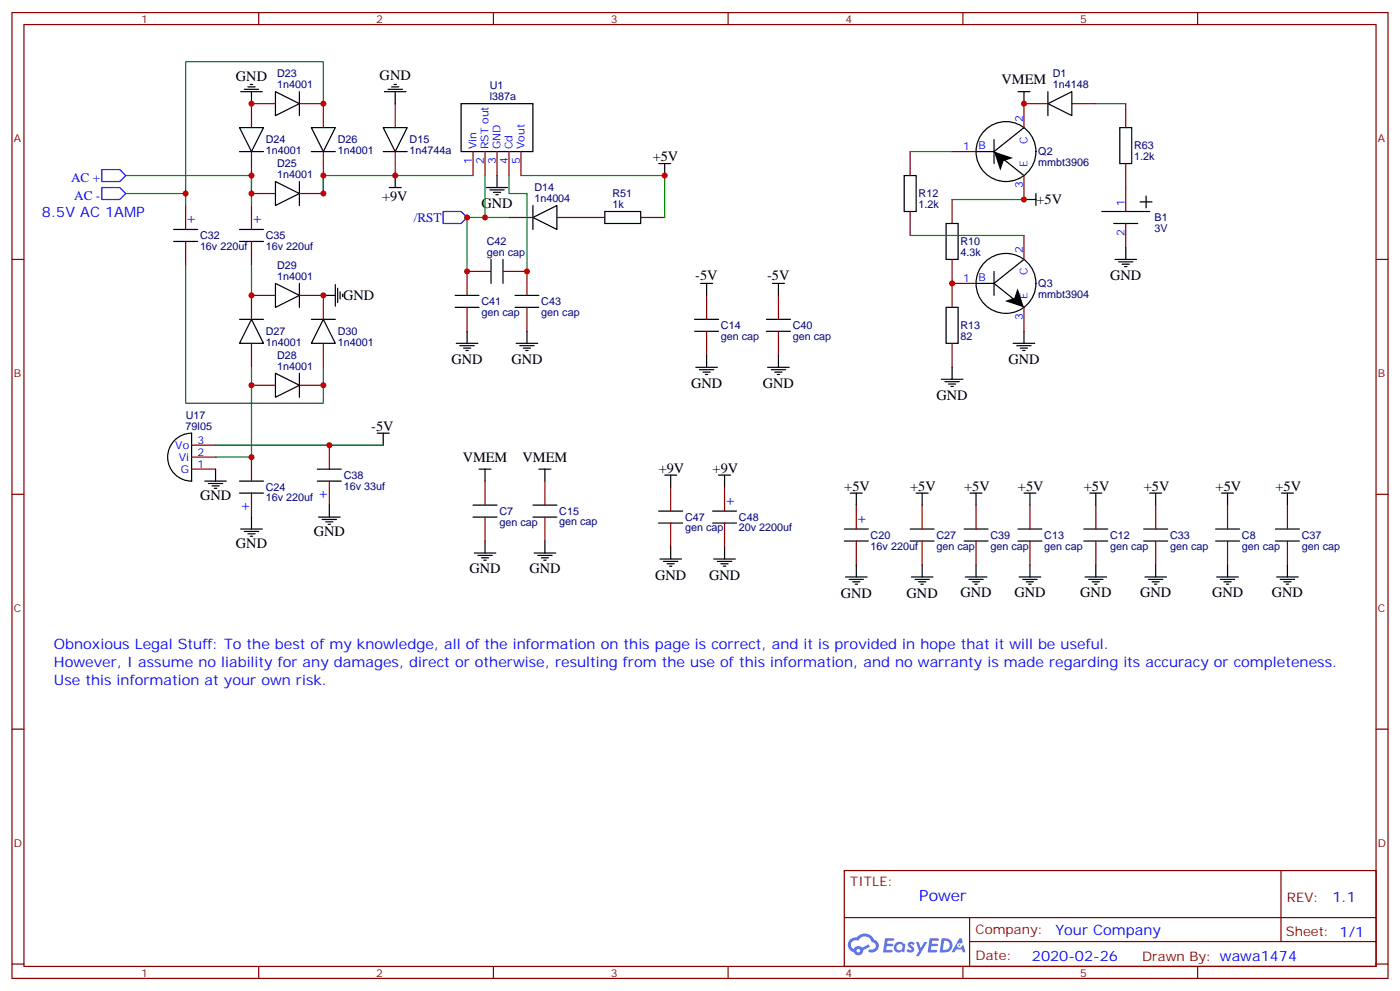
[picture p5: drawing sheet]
<svg xmlns="http://www.w3.org/2000/svg" width="412mm" height="292mm" viewBox="0 0 412 292" stroke-linecap="round" stroke-linejoin="round" font-family="sans-serif">
<g fill="none" stroke="#870000" stroke-width=".35">
<path d="M3.5 3.7h405.4v284.3h-405.4zM7.1 7.2h398.2v277.3h-398.2zM76.2 3.7v3.5M145.3 3.7v3.5M214.5 3.7v3.5M283.6 3.7v3.5M352.8 3.7v3.5M3.5 76.4h3.6M405.3 76.4h3.6M3.5 145.5h3.6M405.3 145.5h3.6M3.5 214.7h3.6"/>
<path d="M405.3 214.7h3.6M248.7 256.3h156.6v28.2h-156.6zM377.3 256.3v20.9M248.7 270.1h156.5M285.6 277.2h119.6M285.6 270.1v14.2M3.5 283.8h3.6M76.2 284.5v3.5M145.3 284.5v3.5M214.5 284.5v3.5M283.6 284.5v3.5M352.8 284.5v3.5"/>
<path d="M405.3 283.8h3.6"/>
</g>
<g fill="#5487ff">
<path d="M267.7 277.5a1.22 1.22 0 0 1 1.7 .2l-.4 .6a.47 .47 0 0 0-.3-.4 .47 .47 0 0 0-.5 .2l.1 .2a1.14 1.14 0 0 1 .8 1.8 1.14 1.14 0 0 1-1.9 0l-.2-.2 .5-.6 .7 .5a.29 .29 0 0 0 .3-.3 .29 .29 0 0 0-.2-.3 1.04 1.04 0 0 1-.6-1.7z"/>
<path d="M260.7 276.2h2.4l.3 .2-.2 .5-1.8 .1-.1 .8h1.5l.3 .4-.3 .4h-1.6l-.2 1.1h1.7l.2 .3-.2 .3-2.6 .1z"/>
<path d="M273.8 276.2h2.4l.3 .2-.1 .5-1.8 .1-.2 .8h1.6l.3 .4-.4 .4-1.6-.1-.1 1.1 1.7 .1 .2 .3-.2 .3-2.6 .1z"/>
<path d="M282.6 276.2h.7l.3 1.3-.6 .3a.69 .69 0 0 0-1 .3 .69 .69 0 0 0 .4 .9 .69 .69 0 0 0 .9-.6l.5-.2 .6 2.2h-.8l-.2-.9h-1.8l-.5 .9h-.8z"/>
<path d="M269.8 277.3h.8l.6 1.8 1.1-1.8h.9l-2.6 4.2h-.8l.9-1.5z"/>
<path d="M277.4 276.2l-.6 4.2h1.3a2.11 2.11 0 0 0 2.5-2.1 2.11 2.11 0 0 0-2.5-2.1zM278.1 277a1.39 1.39 0 0 1 1.7 1.4 1.39 1.39 0 0 1-1.8 1.2h-.3z"/>
<path d="M263.7 277.8a1.54 1.54 0 0 0-.1 2.2 1.54 1.54 0 0 0 2.2 .1l.6 .3 .3-2.3-.2-.3h-.4a1.49 1.49 0 0 0-2.4 0zM264 278.8a.94 .94 0 0 1 1.8 0 .94 .94 0 0 1-1.8 0z"/>
<path d="M250.4 276.6a2.18 2.18 0 0 0 1.1 3.7 1.44 1.44 0 0 0 1.6 .9 1.44 1.44 0 0 0 1.2-1.4l2-1.1-.5-.7-1.9 1a1.47 1.47 0 0 0-2.4 .4 1.39 1.39 0 0 1-.7-1.9 1.39 1.39 0 0 1 2-.5 2.12 2.12 0 0 1 2.2-1.3 2.12 2.12 0 0 1 1.9 1.7 1.14 1.14 0 0 1 1.1 1.4 1.14 1.14 0 0 1-1.7 .7 .43 .43 0 0 0-.5 .4 .43 .43 0 0 0 .4 .5 1.98 1.98 0 0 0 2.5-1.2 1.98 1.98 0 0 0-1.2-2.6 3.1 3.1 0 0 0-5.3-.6l-.9 .1zM252.3 279.9a.55 .55 0 0 1 1.1 0 .55 .55 0 0 1-1.1 0z"/>
<circle cx="282.6" cy="278.3" r=".26"/>
</g>
<g fill="none" stroke="#000" stroke-width=".35">
<path d="M70.6 37.6h7l-3.5 7zM70.9 27h6.4M72 26.3h4.2M73 25.6h2.1M73.7 24.9h.7M74.1 27v3.5M81.1 27l7.1 3.5-7.1 3.5zM88.2 27v7M91.7 37.6h7.1l-3.6 7zM112.9 37.6h7l-3.5 7zM113.2 27h6.4M114.3 26.3h4.2"/>
<path d="M115.4 25.6h2.1M116.1 24.9h.7M116.4 27v3.5M135.8 30.5h21.2v14.1h-21.2zM299.9 27h3.5M301.6 37.6l-8.8 7M301.6 27v3.5M308.7 30.5l7-3.5v7zM308.7 27v7M329.8 37.6h3.6v10.6h-3.6zM70.6 44.6h7M81.1 53.4l7.1 3.6-7.1 3.5z"/>
<path d="M88.2 53.4v7.1M91.7 44.6h7.1M112.9 44.6h7M114.7 55.2h3.5M116.4 51.7v3.5M143.2 55.2h6.4M144.3 55.9h4.2M145.3 56.6h2.2M146 57.3h.8M146.4 51.7v3.5M194 48.2h3.6M195.8 48.2v3.5"/>
<path d="M266.3 51.7h3.6v10.6h-3.6zM287.5 44.6h5.3M292.8 41.1v7.1M292.8 44.6l8.8 7.1M301.6 58.7h3.6M305.2 57v3.5M335.8 59.4h3.6M337.6 57.7v3.5M51.2 67.6h7M51.2 71.1h7M70.6 67.6h7M70.6 71.1h7"/>
<path d="M144.6 76.4v7M148.2 76.4v7M157 64l7-3.5v7.1zM157 60.5v7.1M178.2 62.3h10.5v3.5h-10.5zM278.7 65.8h3.5v10.6h-3.5zM292.8 79.9v7.1M301.6 76.4l-8.8 7M324.6 62.3h14.1M328.1 65.8h7M328.4 76.4h6.4M329.5 77.1h4.2"/>
<path d="M330.6 77.8h2.1M331.3 78.5h.7M331.6 72.8v3.6M70.6 94h7M74.1 94l3.5 7.1h-7zM81.1 83.4l7.1 3.6-7.1 3.5zM88.2 83.4v7.1M91.7 94h7.1M95.2 94l3.6 7.1h-7.1zM95.2 87h3.6M98.8 83.8v6.3M99.5 84.8v4.3"/>
<path d="M100.2 85.9v2.1M100.9 86.6v.7M134.1 87h7M134.1 90.5h7M137.6 97.5v3.6M151.7 87h7M151.7 90.5h7M155.2 97.5v3.6M204.6 94h7.1M204.6 97.5h7.1M206.4 83.4h3.5M208.1 83.4v3.6"/>
<path d="M225.8 94h7M225.8 97.5h7M227.5 83.4h3.6M229.3 83.4v3.6M278.7 90.5h3.5v10.6h-3.5zM287.5 83.4h5.3M292.8 83.4l8.8 7.1M301.6 97.5v3.6M81.1 109.9l7.1 3.5-7.1 3.5zM88.2 109.9v7M134.4 101.1h6.4M135.5 101.8h4.2"/>
<path d="M136.5 102.5h2.1M137.2 103.2h.7M152 101.1h6.4M153.1 101.8h4.2M154.2 102.5h2.1M154.9 103.2h.7M205 108.1h6.3M206 108.8h4.3M207.1 109.5h2.1M207.8 110.2h.7M208.1 104.6v3.5M226.1 108.1h6.4"/>
<path d="M227.2 108.8h4.2M228.2 109.5h2.2M229 110.2h.7M229.3 104.6v3.5M277.3 111.7h6.3M278.3 112.4h4.3M279.4 113.1h2.1M280.1 113.8h.7M280.5 108.1v3.6M298.4 101.1h6.4M299.5 101.8h4.2M300.6 102.5h2.1"/>
<path d="M301.3 103.2h.7M51.8 129.3a7 7 0 0 1 4.6-1.8v14.1a7.1 7.1 0 0 1-6.6-4.5 7.1 7.1 0 0 1 2-7.8zM63.5 138.1v3.5M93.5 138.1h7M111.1 127.5h3.6M112.9 127.5v3.6M141.1 138.1h3.5M142.9 138.1v3.5M158.7 138.1h3.6M160.5 138.1v3.5M195.8 139.9h3.5M197.6 139.9v3.5"/>
<path d="M211.7 139.9h3.5M213.4 139.9v3.5M60.3 141.6h6.4M61.4 142.3h4.2M62.4 143.1h2.2M63.1 143.8h.8M70.6 145.2h7M70.6 141.6h7M70.9 155.8h6.4M72 156.5h4.2M73 157.2h2.1M73.7 157.9h.7"/>
<path d="M74.1 152.2v3.6M93.5 141.6h7M93.8 152.2h6.4M94.9 152.9h4.2M96 153.6h2.1M96.7 154.3h.7M97 148.7v3.5M139.3 148.7h7.1M139.3 152.2h7.1M142.9 159.3v3.5M157 148.7h7M157 152.2h7"/>
<path d="M160.5 159.3v3.5M194 150.5h7.1M194 154h7.1M209.9 150.5h7.1M209.9 154h7.1M248.7 155.8h7.1M248.7 159.3h7.1M250.5 145.2h3.5M252.2 145.2v3.5M268.1 155.8h7.1M268.1 159.3h7.1M269.9 145.2h3.5"/>
<path d="M271.6 145.2v3.5M284 155.8h7M284 159.3h7M285.8 145.2h3.5M287.5 145.2v3.5M299.9 155.8h7M299.9 159.3h7M301.6 145.2h3.6M303.4 145.2v3.5M319.3 155.8h7M319.3 159.3h7M321 145.2h3.6"/>
<path d="M322.8 145.2v3.5M336.9 155.8h7.1M336.9 159.3h7.1M338.7 145.2h3.5M340.4 145.2v3.5M358.1 155.8h7M358.1 159.3h7M359.8 145.2h3.6M361.6 145.2v3.5M375.7 155.8h7.1M375.7 159.3h7.1M377.5 145.2h3.5"/>
<path d="M379.2 145.2v3.5M139.7 162.8h6.3M140.8 163.5h4.2M141.8 164.2h2.1M142.5 164.9h.7M157.3 162.8h6.4M158.4 163.5h4.2M159.5 164.2h2.1M160.2 164.9h.7M194.4 164.6h6.3M195.4 165.3h4.3M196.5 166h2.1"/>
<path d="M197.2 166.7h.7M197.6 161v3.6M210.3 164.6h6.3M211.3 165.3h4.2M212.4 166h2.1M213.1 166.7h.7M213.4 161v3.6M249.1 169.9h6.3M250.1 170.6h4.3M251.2 171.3h2.1M251.9 172h.7M252.2 166.3v3.6"/>
<path d="M268.5 169.9h6.3M269.5 170.6h4.3M270.6 171.3h2.1M271.3 172h.7M271.6 166.3v3.6M284.3 169.9h6.4M285.4 170.6h4.2M286.5 171.3h2.1M287.2 172h.7M287.5 166.3v3.6M300.2 169.9h6.4M301.3 170.6h4.2"/>
<path d="M302.3 171.3h2.1M303 172h.7M303.4 166.3v3.6M319.6 169.9h6.4M320.7 170.6h4.2M321.7 171.3h2.1M322.4 172h.7M322.8 166.3v3.6M337.3 169.9h6.3M338.3 170.6h4.2M339.4 171.3h2.1M340.1 172h.7"/>
<path d="M340.4 166.3v3.6M358.4 169.9h6.4M359.5 170.6h4.2M360.5 171.3h2.2M361.2 172h.7M361.6 166.3v3.6M376.1 169.9h6.3M377.1 170.6h4.3M378.2 171.3h2.1M378.9 172h.7M379.2 166.3v3.6"/>
<circle cx="296.3" cy="44.6" r="8.8"/>
<circle cx="296.3" cy="83.4" r="8.8"/>
</g>
<g fill="none" stroke="#870000" stroke-width=".35">
<path d="M81.1 30.5h-7v7.1M88.2 30.5h7v7.1M116.4 30.5v7.1M308.7 30.5h-7.1v7.1M315.7 30.5h7.1M331.6 30.5v7.1M74.1 57h7M74.1 44.6v7.1M88.2 57h7M95.2 44.6v7.1M116.4 44.6v7.1M139.3 44.6v7.1"/>
<path d="M142.9 44.6v7.1M146.4 44.6v7.1M149.9 44.6v7.1M153.5 44.6v7.1M268.1 44.6v7.1M280.5 58.7v7.1M280.5 44.6h7M301.6 51.7v7M331.6 48.2v14.1M54.7 60.5v7.1M54.7 71.1v7M74.1 60.5v7.1"/>
<path d="M74.1 71.1v7M144.6 79.9h-7v7.1M148.2 79.9h7v7.1M149.9 64h7.1M164 64h14.2M188.7 64h7.1M268.1 62.3v7M280.5 76.4v14.1M301.6 69.3v7.1M331.6 65.8v7M81.1 87h-7v7M88.2 87h7v7"/>
<path d="M137.6 90.5v7M155.2 90.5v7M208.1 87v7M208.1 97.5v7.1M229.3 87v7M229.3 97.5v7.1M280.5 83.4h7M301.6 90.5v7M74.1 101.1v7M74.1 113.4h7M88.2 113.4h7M95.2 101.1v7"/>
<path d="M280.5 101.1v7M56.4 138.1h7.1M56.4 134.6h7.1M56.4 131.1h7.1M74.1 134.6v7M97 131.1v7M74.1 145.2v7M97 141.6v7.1M142.9 141.6v7.1M142.9 152.2v7.1M160.5 141.6v7.1M160.5 152.2v7.1"/>
<path d="M197.6 143.4v7.1M197.6 154v7M213.4 143.4v7.1M213.4 154v7M252.2 148.7v7.1M252.2 159.3v7M271.6 148.7v7.1M271.6 159.3v7M287.5 148.7v7.1M287.5 159.3v7M303.4 148.7v7.1M303.4 159.3v7"/>
<path d="M322.8 148.7v7.1M322.8 159.3v7M340.4 148.7v7.1M340.4 159.3v7M361.6 148.7v7.1M361.6 159.3v7M379.2 148.7v7.1M379.2 159.3v7"/>
</g>
<path d="M292.8 44.6l5.6 1.9-2.8 .9-.9 2.8zM296 88.6l2.8-.9 1-2.8 1.8 5.6z" fill="#000"/>
<path d="M30 49.9h5.3l1.7 1.8-1.7 1.7h-5.3zM30 55.2h5.3l1.7 1.8-1.7 1.7h-5.3zM130.5 62.3h5.3l1.8 1.7-1.8 1.8h-5.3z" fill="none" stroke="#00f" stroke-width=".35"/>
<g fill="none" stroke="#008700" stroke-width=".35">
<path d="M95.2 30.5v-12.3h-40.5v42.3M322.8 30.5h8.8M37 51.7h37.1v5.3M37 57h17.7M74.1 51.7v8.8M95.2 51.7v5.3v-5.3h44.1M142.9 51.7v12.3h7M149.9 51.7v5.3h5.3v22.9M153.5 51.7h42.3v12.3M268.1 44.6h12.4M280.5 58.7h21.1M54.7 78.1v40.6h40.5v-10.6"/>
<path d="M74.1 78.1v8.9M142.9 64h-5.3v15.9M268.1 69.3h33.5M74.1 108.1v26.5h-10.6M63.5 131.1h49.4"/>
</g>
<g fill="#c00">
<circle cx="301.6" cy="58.7" r=".88"/>
<circle cx="137.6" cy="64" r=".88"/>
<circle cx="95.3" cy="51.7" r=".88"/>
<circle cx="97" cy="131.1" r=".88"/>
<circle cx="74.1" cy="87" r=".88"/>
<circle cx="74.1" cy="30.5" r=".88"/>
<circle cx="95.3" cy="87" r=".88"/>
<circle cx="74.1" cy="51.7" r=".88"/>
<circle cx="95.3" cy="30.5" r=".88"/>
<circle cx="74.1" cy="134.6" r=".88"/>
<circle cx="142.9" cy="64" r=".88"/>
<circle cx="280.5" cy="83.4" r=".88"/>
<circle cx="137.6" cy="79.9" r=".88"/>
<circle cx="155.2" cy="79.9" r=".88"/>
<circle cx="95.3" cy="57" r=".88"/>
<circle cx="74.1" cy="57" r=".88"/>
<circle cx="95.3" cy="113.4" r=".88"/>
<circle cx="74.1" cy="113.4" r=".88"/>
<circle cx="54.7" cy="57" r=".88"/>
<circle cx="301.6" cy="30.5" r=".88"/>
<circle cx="116.4" cy="51.7" r=".88"/>
<circle cx="195.8" cy="51.7" r=".88"/>
</g>
<text font-size="4.6" fill="#00f" x="270.8" y="265.3">Power</text>
<g font-size="4.2">
<text x="69.5" y="23.8">GND</text>
<text x="111.8" y="23.7">GND</text>
<text x="295" y="24.8">VMEM</text>
<text x="192.3" y="47.4">+5V</text>
<text x="112.5" y="59.2">+9V</text>
<text x="141.8" y="61.3">GND</text>
<text x="305.3" y="60.1">+5V</text>
<text x="204.8" y="82.4">-5V</text>
<text x="226" y="82.4">-5V</text>
<text x="327" y="82.4">GND</text>
<text x="101.1" y="88.4">GND</text>
<text x="133" y="107.1">GND</text>
<text x="150.6" y="107.1">GND</text>
<text x="297" y="107.1">GND</text>
<text x="203.6" y="114.1">GND</text>
<text x="224.7" y="114.1">GND</text>
<text x="275.9" y="117.7">GND</text>
<text x="109.4" y="126.8">-5V</text>
<text x="136.3" y="136">VMEM</text>
<text x="153.9" y="136">VMEM</text>
<text x="194" y="139.2">+9V</text>
<text x="209.9" y="139.2">+9V</text>
<text x="58.9" y="147.3">GND</text>
<text x="248.7" y="144.5">+5V</text>
<text x="268.1" y="144.5">+5V</text>
<text x="284" y="144.5">+5V</text>
<text x="299.9" y="144.5">+5V</text>
<text x="319.3" y="144.5">+5V</text>
<text x="336.9" y="144.5">+5V</text>
<text x="358.1" y="144.5">+5V</text>
<text x="375.7" y="144.5">+5V</text>
<text x="69.5" y="161.4">GND</text>
<text x="92.4" y="157.9">GND</text>
<text x="138.3" y="168.8">GND</text>
<text x="155.9" y="168.8">GND</text>
<text x="193" y="170.6">GND</text>
<text x="208.9" y="170.6">GND</text>
<text x="247.7" y="175.9">GND</text>
<text x="267.1" y="175.9">GND</text>
<text x="282.9" y="175.9">GND</text>
<text x="298.8" y="175.9">GND</text>
<text x="318.2" y="175.9">GND</text>
<text x="335.9" y="175.9">GND</text>
<text x="357" y="175.9">GND</text>
<text x="374.7" y="175.9">GND</text>
</g>
<g font-size="4.2" fill="#00f">
<text x="12.3" y="64">8.5V AC 1AMP</text>
<text x="54.7" y="65.8">+</text>
<text x="74.1" y="65.8">+</text>
<text x="93.6" y="146.6">+</text>
<text x="213.4" y="148.7">+</text>
<text x="70.6" y="150.1">+</text>
<text x="252.2" y="154">+</text>
<text x="15.9" y="191">Obnoxious Legal Stuff: To the best of my knowledge, all of the information on this page is correct, and it is provided in hope that it will be useful.</text>
<text x="15.9" y="196.3">However, I assume no liability for any damages, direct or otherwise, resulting from the use of this information, and no warranty is made regarding its accuracy or completeness.</text>
<text x="15.9" y="201.6">Use this information at your own risk.</text>
<text x="392.5" y="265.6">1.1</text>
<text x="310.9" y="275.1">Your Company</text>
<text x="304" y="282.9">2020-02-26</text>
</g>
<g font-size="3.9" fill="#00f">
<text x="21" y="53.4">AC +</text>
<text x="21.9" y="58.7">AC -</text>
<text x="121.9" y="65.3">/RST</text>
</g>
<g font-size="3.9" fill="#800">
<text x="250.5" y="260.9">TITLE:</text>
<text x="379.1" y="265.6">REV:</text>
<text x="287.4" y="275.1">Company:</text>
<text x="378.7" y="275.7">Sheet: 1/1</text>
<text x="287.4" y="282.8">Date:</text>
<text x="336.4" y="282.8">Drawn By: wawa1474</text>
</g>
<g font-size="3.2" fill="#800">
<text x="41.6" y="6.7">1</text>
<text x="110.8" y="6.7">2</text>
<text x="179.9" y="6.7">3</text>
<text x="249.1" y="6.7">4</text>
<text x="318.2" y="6.7">5</text>
<text x="4.1" y="41.8">A</text>
<text x="405.9" y="41.8">A</text>
<text x="4.1" y="110.9">B</text>
<text x="405.9" y="110.9">B</text>
<text x="4.1" y="180.1">C</text>
<text x="405.9" y="180.1">C</text>
<text x="4.1" y="249.2">D</text>
<text x="405.9" y="249.2">D</text>
<text x="41.6" y="287.5">1</text>
<text x="110.8" y="287.5">2</text>
<text x="179.9" y="287.5">3</text>
<text x="249.1" y="287.5">4</text>
<text x="318.2" y="287.5">5</text>
</g>
<g font-size="3.2" fill="#000080">
<text x="81.7" y="22.8">D23</text>
<text x="310.1" y="22.7">D1</text>
<text x="81.7" y="25.9">1n4001</text>
<text x="144.3" y="29.5">l387a</text>
<text x="144.3" y="26.3">U1</text>
<text x="310.1" y="25.9">1n4148</text>
<text x="78.3" y="45.3">1n4001</text>
<text x="78.3" y="42.2">D24</text>
<text x="99.5" y="45.3">1n4001</text>
<text x="99.5" y="42.2">D26</text>
<text x="120.6" y="45.5">1n4744a</text>
<text x="120.7" y="42.2">D15</text>
<text x="305.9" y="45.8">Q2</text>
<text x="334.1" y="47.2">1.2k</text>
<text x="334.1" y="44">R63</text>
<text x="81.7" y="52.4">1n4001</text>
<text x="81.7" y="49.2">D25</text>
<text x="305.9" y="49">mmbt3906</text>
<text x="157.4" y="59.4">1n4004</text>
<text x="157.4" y="56.2">D14</text>
<text x="180.4" y="58">R51</text>
<text x="270.6" y="58.1">R12</text>
<text x="180.4" y="61.2">1k</text>
<text x="270.6" y="61.3">1.2k</text>
<text x="340.1" y="65.2">B1</text>
<text x="58.9" y="70.4">C32</text>
<text x="78.3" y="70.4">C35</text>
<text x="340.1" y="68.4">3V</text>
<text x="58.9" y="73.6">16v 220uf</text>
<text x="78.3" y="73.6">16v 220uf</text>
<text x="143.4" y="75.3">gen cap</text>
<text x="143.4" y="72.1">C42</text>
<text x="282.9" y="75.4">4.3k</text>
<text x="282.9" y="72.2">R10</text>
<text x="81.7" y="82.4">1n4001</text>
<text x="81.7" y="79.2">D29</text>
<text x="141.8" y="89.8">C41</text>
<text x="159.5" y="89.8">C43</text>
<text x="305.9" y="87.8">mmbt3904</text>
<text x="305.9" y="84.6">Q3</text>
<text x="141.8" y="93">gen cap</text>
<text x="159.5" y="93">gen cap</text>
<text x="78.3" y="101.8">1n4001</text>
<text x="78.3" y="98.6">D27</text>
<text x="99.5" y="101.8">1n4001</text>
<text x="99.5" y="98.6">D30</text>
<text x="212.4" y="100.1">gen cap</text>
<text x="212.4" y="96.9">C14</text>
<text x="233.5" y="100.1">gen cap</text>
<text x="233.5" y="96.9">C40</text>
<text x="282.9" y="100.1">82</text>
<text x="282.9" y="96.9">R13</text>
<text x="81.7" y="105.7">D28</text>
<text x="81.7" y="108.8">1n4001</text>
<text x="54.7" y="123.3">U17</text>
<text x="54.7" y="126.5">79l05</text>
<text x="101.3" y="140.9">C38</text>
<text x="78.3" y="147.6">16v 220uf</text>
<text x="78.3" y="144.5">C24</text>
<text x="101.2" y="144.1">16v 33uf</text>
<text x="147.1" y="154.8">gen cap</text>
<text x="147.1" y="151.6">C7</text>
<text x="164.7" y="154.7">gen cap</text>
<text x="164.7" y="151.5">C15</text>
<text x="201.8" y="153.3">C47</text>
<text x="217.7" y="153.3">C48</text>
<text x="201.8" y="156.5">gen cap</text>
<text x="217.7" y="156.5">20v 2200uf</text>
<text x="256.5" y="161.9">16v 220uf</text>
<text x="256.5" y="158.6">C20</text>
<text x="275.9" y="161.9">gen cap</text>
<text x="275.9" y="158.6">C27</text>
<text x="291.7" y="161.9">gen cap</text>
<text x="291.7" y="158.6">C39</text>
<text x="307.6" y="161.9">gen cap</text>
<text x="307.6" y="158.6">C13</text>
<text x="327" y="161.9">gen cap</text>
<text x="327" y="158.6">C12</text>
<text x="344.7" y="161.9">gen cap</text>
<text x="344.7" y="158.6">C33</text>
<text x="365.8" y="161.9">gen cap</text>
<text x="365.8" y="158.6">C8</text>
<text x="383.5" y="161.9">gen cap</text>
<text x="383.5" y="158.6">C37</text>
</g>
<g font-size="3.2" fill="#00f">
<text x="301.3" y="35.8" transform="rotate(-90 301.3 35.8)">2</text>
<text x="140.4" y="43.9" transform="rotate(-90 140.4 43.9)">Vin</text>
<text x="143.9" y="43.9" transform="rotate(-90 143.9 43.9)">RST out</text>
<text x="147.5" y="43.9" transform="rotate(-90 147.5 43.9)">GND</text>
<text x="151" y="43.9" transform="rotate(-90 151 43.9)">Cd</text>
<text x="154.5" y="43.9" transform="rotate(-90 154.5 43.9)">Vout</text>
<text x="283.7" y="44.3">1</text>
<text x="288.2" y="43.9">B</text>
<text x="302.7" y="42.3" transform="rotate(-90 302.7 42.3)">C</text>
<text x="139" y="48.4" transform="rotate(-90 139 48.4)">1</text>
<text x="142.5" y="48.4" transform="rotate(-90 142.5 48.4)">2</text>
<text x="146" y="48.4" transform="rotate(-90 146 48.4)">3</text>
<text x="149.6" y="48.4" transform="rotate(-90 149.6 48.4)">4</text>
<text x="153.1" y="48.4" transform="rotate(-90 153.1 48.4)">5</text>
<text x="302.7" y="49.2" transform="rotate(-90 302.7 49.2)">E</text>
<text x="301.3" y="55.5" transform="rotate(-90 301.3 55.5)">3</text>
<text x="331.3" y="60.5" transform="rotate(-90 331.3 60.5)">1</text>
<text x="331.3" y="69.6" transform="rotate(-90 331.3 69.6)">2</text>
<text x="301.3" y="74.6" transform="rotate(-90 301.3 74.6)">2</text>
<text x="283.7" y="83.1">1</text>
<text x="288.2" y="82.7">B</text>
<text x="302.7" y="81.1" transform="rotate(-90 302.7 81.1)">C</text>
<text x="302.7" y="88" transform="rotate(-90 302.7 88)">E</text>
<text x="301.3" y="94.3" transform="rotate(-90 301.3 94.3)">3</text>
<text x="58.2" y="130.7">3</text>
<text x="51.6" y="132.1">Vo</text>
<text x="52.7" y="135.6">Vi</text>
<text x="58.2" y="137.8">1</text>
<text x="58.2" y="134.2">2</text>
<text x="53.3" y="139.2">G</text>
</g>
</svg>
